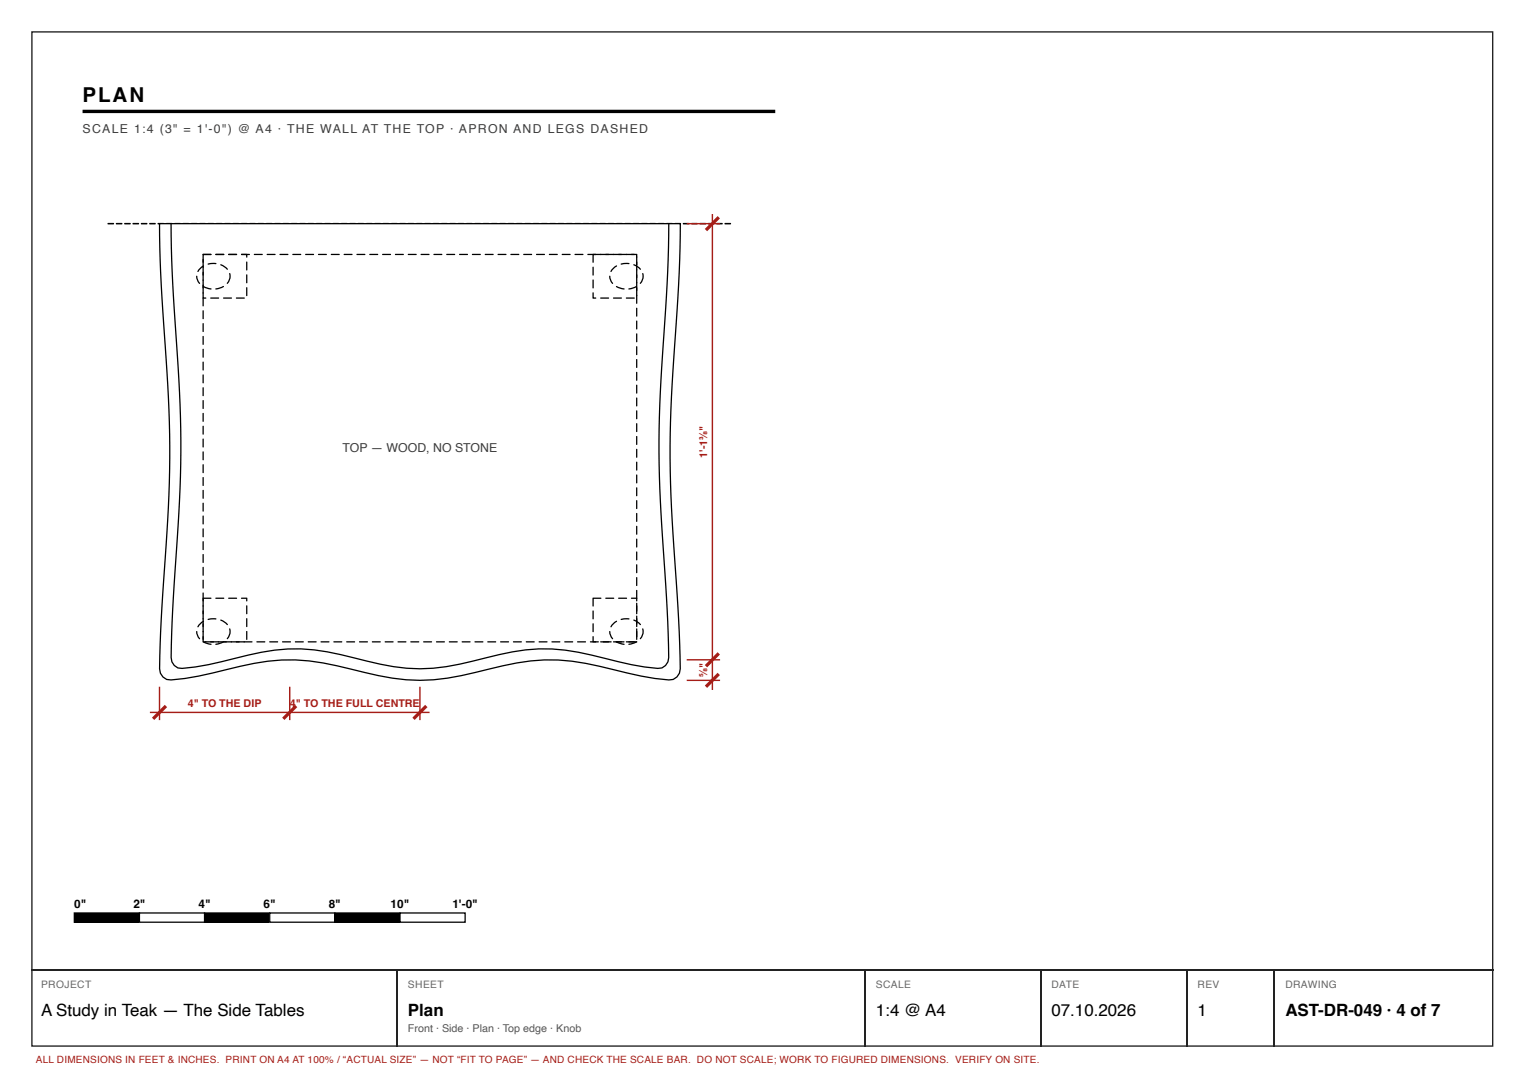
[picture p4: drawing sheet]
<svg xmlns="http://www.w3.org/2000/svg" width="297mm" height="210mm" viewBox="0 0 297 210" stroke-linecap="round" stroke-linejoin="round" font-family="sans-serif">
<path d="M6.2 6.2h284.7v197.7h-284.7z" fill="none" stroke="#222" stroke-width=".26"/>
<path d="M16.1 21.7h135" fill="none" stroke="#000" stroke-width=".66" stroke-linecap="butt"/>
<path d="M21 43.5l1.1-.1a.15 .15 0 0 1 .1 .2 .15 .15 0 0 1-.1 .1h-1.1zM22.6 43.5l1.1-.1a.15 .15 0 0 1 .2 .2 .15 .15 0 0 1-.2 .1h-1zM24.2 43.5l1.1-.1a.15 .15 0 0 1 .2 .2 .15 .15 0 0 1-.2 .1h-1zM25.9 43.5l1.1-.1a.15 .15 0 0 1 .1 .2 .15 .15 0 0 1-.1 .1h-1.1zM27.5 43.5l1.1-.1a.15 .15 0 0 1 .1 .2 .15 .15 0 0 1-.1 .1h-1.1zM29.1 43.5l1.1-.1a.15 .15 0 0 1 .2 .2 .15 .15 0 0 1-.2 .1h-1zM30.7 43.5l1.1-.1a.15 .15 0 0 1 .2 .2 .15 .15 0 0 1-.2 .1h-1zM32.4 43.5l1.1-.1a.15 .15 0 0 1 .1 .2 .15 .15 0 0 1-.1 .1h-1.1zM34 43.5l1.1-.1a.15 .15 0 0 1 .1 .2 .15 .15 0 0 1-.1 .1h-1.1zM35.6 43.5l1.1-.1a.15 .15 0 0 1 .2 .2 .15 .15 0 0 1-.2 .1h-1zM37.2 43.5l1.1-.1a.15 .15 0 0 1 .2 .2 .15 .15 0 0 1-.2 .1h-1zM38.9 43.5l1.1-.1a.15 .15 0 0 1 .1 .2 .15 .15 0 0 1-.1 .1h-1.1zM40.5 43.5l1.1-.1a.15 .15 0 0 1 .1 .2 .15 .15 0 0 1-.1 .1h-1.1zM42.1 43.5l1.1-.1a.15 .15 0 0 1 .2 .2 .15 .15 0 0 1-.2 .1h-1zM43.7 43.5l1.1-.1a.15 .15 0 0 1 .2 .2 .15 .15 0 0 1-.2 .1h-1zM45.4 43.5l1.1-.1a.15 .15 0 0 1 .1 .2 .15 .15 0 0 1-.1 .1h-1.1zM47 43.5l1.1-.1a.15 .15 0 0 1 .1 .2 .15 .15 0 0 1-.1 .1h-1.1zM48.6 43.5l1.1-.1a.15 .15 0 0 1 .2 .2 .15 .15 0 0 1-.2 .1h-1zM50.2 43.5l1.1-.1a.15 .15 0 0 1 .2 .2 .15 .15 0 0 1-.2 .1h-1zM51.9 43.5l1.1-.1a.15 .15 0 0 1 .1 .2 .15 .15 0 0 1-.1 .1h-1.1zM53.5 43.5l1.1-.1a.15 .15 0 0 1 .1 .2 .15 .15 0 0 1-.1 .1h-1.1zM55.1 43.5l1.1-.1a.15 .15 0 0 1 .2 .2 .15 .15 0 0 1-.2 .1h-1zM56.7 43.5l1.1-.1a.15 .15 0 0 1 .2 .2 .15 .15 0 0 1-.2 .1h-1zM58.4 43.5l1.1-.1a.15 .15 0 0 1 .1 .2 .15 .15 0 0 1-.1 .1h-1.1zM60 43.5l1.1-.1a.15 .15 0 0 1 .1 .2 .15 .15 0 0 1-.1 .1h-1.1zM61.6 43.5l1.1-.1a.15 .15 0 0 1 .2 .2 .15 .15 0 0 1-.2 .1h-1zM63.2 43.5l1.1-.1a.15 .15 0 0 1 .2 .2 .15 .15 0 0 1-.2 .1h-1zM64.9 43.5l1.1-.1a.15 .15 0 0 1 .1 .2 .15 .15 0 0 1-.1 .1h-1.1zM66.5 43.5l1.1-.1a.15 .15 0 0 1 .1 .2 .15 .15 0 0 1-.1 .1h-1.1zM68.1 43.5l1.1-.1a.15 .15 0 0 1 .2 .2 .15 .15 0 0 1-.2 .1h-1zM69.7 43.5l1.1-.1a.15 .15 0 0 1 .2 .2 .15 .15 0 0 1-.2 .1h-1zM71.4 43.5l1.1-.1a.15 .15 0 0 1 .1 .2 .15 .15 0 0 1-.1 .1h-1.1zM73 43.5l1.1-.1a.15 .15 0 0 1 .1 .2 .15 .15 0 0 1-.1 .1h-1.1zM74.6 43.5l1.1-.1a.15 .15 0 0 1 .2 .2 .15 .15 0 0 1-.2 .1h-1zM76.2 43.5l1.1-.1a.15 .15 0 0 1 .2 .2 .15 .15 0 0 1-.2 .1h-1zM77.9 43.5l1.1-.1a.15 .15 0 0 1 .1 .2 .15 .15 0 0 1-.1 .1h-1.1zM79.5 43.5l1.1-.1a.15 .15 0 0 1 .1 .2 .15 .15 0 0 1-.1 .1h-1.1zM81.1 43.5l1.1-.1a.15 .15 0 0 1 .2 .2 .15 .15 0 0 1-.2 .1h-1zM82.7 43.5l1.1-.1a.15 .15 0 0 1 .2 .2 .15 .15 0 0 1-.2 .1h-1zM84.4 43.5l1.1-.1a.15 .15 0 0 1 .1 .2 .15 .15 0 0 1-.1 .1h-1.1zM86 43.5l1.1-.1a.15 .15 0 0 1 .1 .2 .15 .15 0 0 1-.1 .1h-1.1zM87.6 43.5l1.1-.1a.15 .15 0 0 1 .2 .2 .15 .15 0 0 1-.2 .1h-1zM89.2 43.5l1.1-.1a.15 .15 0 0 1 .2 .2 .15 .15 0 0 1-.2 .1h-1zM90.9 43.5l1.1-.1a.15 .15 0 0 1 .1 .2 .15 .15 0 0 1-.1 .1h-1.1zM92.5 43.5l1.1-.1a.15 .15 0 0 1 .1 .2 .15 .15 0 0 1-.1 .1h-1.1zM94.1 43.5l1.1-.1a.15 .15 0 0 1 .2 .2 .15 .15 0 0 1-.2 .1h-1zM95.7 43.5l1.1-.1a.15 .15 0 0 1 .2 .2 .15 .15 0 0 1-.2 .1h-1zM97.4 43.5l1.1-.1a.15 .15 0 0 1 .1 .2 .15 .15 0 0 1-.1 .1h-1.1zM99 43.5l1.1-.1a.15 .15 0 0 1 .1 .2 .15 .15 0 0 1-.1 .1h-1.1zM100.6 43.5l1.1-.1a.15 .15 0 0 1 .2 .2 .15 .15 0 0 1-.2 .1h-1zM102.2 43.5l1.1-.1a.15 .15 0 0 1 .2 .2 .15 .15 0 0 1-.2 .1h-1zM103.9 43.5l1.1-.1a.15 .15 0 0 1 .1 .2 .15 .15 0 0 1-.1 .1h-1.1zM105.5 43.5l1.1-.1a.15 .15 0 0 1 .1 .2 .15 .15 0 0 1-.1 .1h-1.1zM107.1 43.5l1.1-.1a.15 .15 0 0 1 .2 .2 .15 .15 0 0 1-.2 .1h-1zM108.7 43.5l1.1-.1a.15 .15 0 0 1 .2 .2 .15 .15 0 0 1-.2 .1h-1zM110.4 43.5l1.1-.1a.15 .15 0 0 1 .1 .2 .15 .15 0 0 1-.1 .1h-1.1zM112 43.5l1.1-.1a.15 .15 0 0 1 .1 .2 .15 .15 0 0 1-.1 .1h-1.1zM113.6 43.5l1.1-.1a.15 .15 0 0 1 .2 .2 .15 .15 0 0 1-.2 .1h-1zM115.2 43.5l1.1-.1a.15 .15 0 0 1 .2 .2 .15 .15 0 0 1-.2 .1h-1zM116.9 43.5l1.1-.1a.15 .15 0 0 1 .1 .2 .15 .15 0 0 1-.1 .1h-1.1zM118.5 43.5l1.1-.1a.15 .15 0 0 1 .1 .2 .15 .15 0 0 1-.1 .1h-1.1zM120.1 43.5l1.1-.1a.15 .15 0 0 1 .2 .2 .15 .15 0 0 1-.2 .1h-1zM121.7 43.5l1.1-.1a.15 .15 0 0 1 .2 .2 .15 .15 0 0 1-.2 .1h-1zM123.4 43.5l1.1-.1a.15 .15 0 0 1 .1 .2 .15 .15 0 0 1-.1 .1h-1.1zM125 43.5l1.1-.1a.15 .15 0 0 1 .1 .2 .15 .15 0 0 1-.1 .1h-1.1zM126.6 43.5l1.1-.1a.15 .15 0 0 1 .2 .2 .15 .15 0 0 1-.2 .1h-1zM128.2 43.5l1.1-.1a.15 .15 0 0 1 .2 .2 .15 .15 0 0 1-.2 .1h-1zM129.9 43.5l1.1-.1a.15 .15 0 0 1 .1 .2 .15 .15 0 0 1-.1 .1h-1.1zM131.5 43.5l1.1-.1a.15 .15 0 0 1 .1 .2 .15 .15 0 0 1-.1 .1h-1.1zM133.1 43.5l1.1-.1a.15 .15 0 0 1 .2 .2 .15 .15 0 0 1-.2 .1h-1zM134.7 43.5l1.1-.1a.15 .15 0 0 1 .2 .2 .15 .15 0 0 1-.2 .1h-1zM136.4 43.5l1.1-.1a.15 .15 0 0 1 .1 .2 .15 .15 0 0 1-.1 .1h-1.1zM138 43.5l1.1-.1a.15 .15 0 0 1 .1 .2 .15 .15 0 0 1-.1 .1h-1.1zM139.6 43.5l1.1-.1a.15 .15 0 0 1 .2 .2 .15 .15 0 0 1-.2 .1h-1zM141.2 43.5l1.1-.1a.15 .15 0 0 1 .2 .2 .15 .15 0 0 1-.2 .1h-1z" fill="#000"/>
<path d="M31.1 43.6h101.5a614.4 614.4 0 0 1-1.7 33.7 261.3 261.3 0 0 0 .9 36.2l.6 9.6 .2 7.2a2.11 2.11 0 0 1-2.3 2.2 74.1 74.1 0 0 1-13.4-2.6 37.4 37.4 0 0 0-18.9-.1l-2.7 .6a46.7 46.7 0 0 1-16.2 2.1 82.6 82.6 0 0 1-13.4-2.7 37.3 37.3 0 0 0-18.9 .1l-2.7 .6a60.9 60.9 0 0 1-10.8 2 2.11 2.11 0 0 1-2.2-2.2 673.6 673.6 0 0 1 1.7-31.3 260 260 0 0 0-.9-36.1 268 268 0 0 1-.8-19.3z" fill="#fff"/>
<path d="M31.1 43.6h101.5a614.4 614.4 0 0 1-1.7 33.7 261.3 261.3 0 0 0 .9 36.2l.6 9.6 .2 7.2a2.11 2.11 0 0 1-2.3 2.2 74.1 74.1 0 0 1-13.4-2.6 37.4 37.4 0 0 0-18.9-.1l-2.7 .6a46.7 46.7 0 0 1-16.2 2.1 82.6 82.6 0 0 1-13.4-2.7 37.3 37.3 0 0 0-18.9 .1l-2.7 .6a60.9 60.9 0 0 1-10.8 2 2.11 2.11 0 0 1-2.2-2.2 673.6 673.6 0 0 1 1.7-31.3 260 260 0 0 0-.9-36.1 268 268 0 0 1-.8-19.3zM33.3 43.6a606.3 606.3 0 0 0 1.7 32.9 258.5 258.5 0 0 1-.9 35.2l-.6 9.4-.1 7a2.03 2.03 0 0 0 2.1 2.2 69.5 69.5 0 0 0 12.9-2.6 36.6 36.6 0 0 1 20.6 .5 43.8 43.8 0 0 0 15.4 2 77.7 77.7 0 0 0 12.9-2.6 34.9 34.9 0 0 1 18 .1l2.6 .6a56.9 56.9 0 0 0 10.3 2 2.03 2.03 0 0 0 2.1-2.2l-.2-7-.5-9.4a262.9 262.9 0 0 1 0-49.3 266.2 266.2 0 0 0 .7-18.8M14.5 177.9h12.7v1.8h-12.7z" fill="none" stroke="#000" stroke-width=".25"/>
<g fill="#000">
<path d="M14.5 177.9h12.7v1.8h-12.7z"/>
<path d="M42 49.5h1.6l.1 .1-.1 .1h-1.5zM44.5 49.5h1.6l.1 .1-.1 .1h-1.5zM47 49.5h1.6l.1 .1-.1 .1h-1.5zM49.5 49.5h1.6l.1 .1-.1 .1h-1.5zM52 49.5h1.6l.1 .1-.1 .1h-1.5zM54.5 49.5h1.6l.1 .1-.1 .1h-1.5zM57 49.5h1.6l.1 .1-.1 .1h-1.5zM59.5 49.5h1.6l.1 .1-.1 .1h-1.5zM62 49.5h1.6l.1 .1-.1 .1h-1.5zM64.5 49.5h1.6l.1 .1-.1 .1h-1.5zM67 49.5h1.6l.1 .1-.1 .1h-1.5zM69.5 49.5h1.6l.1 .1-.1 .1h-1.5zM72 49.5h1.6l.1 .1-.1 .1h-1.5zM74.5 49.5h1.6l.1 .1-.1 .1h-1.5zM77 49.5h1.6l.1 .1-.1 .1h-1.5zM79.5 49.5h1.6l.1 .1-.1 .1h-1.5zM82 49.5h1.6l.1 .1-.1 .1h-1.5zM84.5 49.5h1.6l.1 .1-.1 .1h-1.5zM87 49.5h1.6l.1 .1-.1 .1h-1.5zM89.5 49.5h1.6l.1 .1-.1 .1h-1.5zM92 49.5h1.6l.1 .1-.1 .1h-1.5zM94.5 49.5h1.6l.1 .1-.1 .1h-1.5zM97 49.5h1.6l.1 .1-.1 .1h-1.5zM99.5 49.5h1.6l.1 .1-.1 .1h-1.5zM102 49.5h1.6l.1 .1-.1 .1h-1.5zM104.5 49.5h1.6l.1 .1-.1 .1h-1.5zM107 49.5h1.6l.1 .1-.1 .1h-1.5zM109.5 49.5h1.6l.1 .1-.1 .1h-1.5zM112 49.5h1.6l.1 .1-.1 .1h-1.5zM114.5 49.5h1.6l.1 .1-.1 .1h-1.5zM117 49.5h1.6l.1 .1-.1 .1h-1.5zM119.5 49.5h1.6l.1 .1-.1 .1h-1.5zM122 49.5h1.6l.1 .1-.1 .1h-1.5zM124 50l.2 .1v1.5l-.1 .1-.1-.1zM124 52.5l.2 .1v1.5l-.1 .1-.1-.1zM124 55l.2 .1v1.5l-.1 .1-.1-.1zM124 57.5l.2 .1v1.5l-.1 .1-.1-.1zM124 60l.2 .1v1.5l-.1 .1-.1-.1zM124 62.5l.2 .1v1.5l-.1 .1-.1-.1zM124 65l.2 .1v1.5l-.1 .1-.1-.1zM124 67.5l.2 .1v1.5l-.1 .1-.1-.1zM124 70l.2 .1v1.5l-.1 .1-.1-.1zM124 72.5l.2 .1v1.5l-.1 .1-.1-.1zM124 75l.2 .1v1.5l-.1 .1-.1-.1zM124 77.5l.2 .1v1.5l-.1 .1-.1-.1zM124 80l.2 .1v1.5l-.1 .1-.1-.1zM124 82.5l.2 .1v1.5l-.1 .1-.1-.1zM124 85l.2 .1v1.5l-.1 .1-.1-.1zM124 87.5l.2 .1v1.5l-.1 .1-.1-.1zM124 90l.2 .1v1.5l-.1 .1-.1-.1zM124 92.5l.2 .1v1.5l-.1 .1-.1-.1zM124 95l.2 .1v1.5l-.1 .1-.1-.1zM124 97.5l.2 .1v1.5l-.1 .1-.1-.1zM124 100l.2 .1v1.5l-.1 .1-.1-.1zM124 102.5l.2 .1v1.5l-.1 .1-.1-.1zM124 105l.2 .1v1.5l-.1 .1-.1-.1zM124 107.5l.2 .1v1.5l-.1 .1-.1-.1zM124 110l.2 .1v1.5l-.1 .1-.1-.1zM124 112.5l.2 .1v1.5l-.1 .1-.1-.1zM124 115l.2 .1v1.5l-.1 .1-.1-.1zM124 117.5l.2 .1v1.5l-.1 .1-.1-.1zM124 120l.2 .1v1.5l-.1 .1-.1-.1zM124 122.5l.2 .1v1.5l-.1 .1-.1-.1zM122.5 125h1.6l.1 .1-.1 .1h-1.5zM120 125h1.6l.1 .1-.1 .1h-1.5zM117.5 125h1.6l.1 .1-.1 .1h-1.5zM115 125h1.6l.1 .1-.1 .1h-1.5zM112.5 125h1.6l.1 .1-.1 .1h-1.5zM110 125h1.6l.1 .1-.1 .1h-1.5zM107.5 125h1.6l.1 .1-.1 .1h-1.5zM105 125h1.6l.1 .1-.1 .1h-1.5zM102.5 125h1.6l.1 .1-.1 .1h-1.5zM100 125h1.6l.1 .1-.1 .1h-1.5zM97.5 125h1.6l.1 .1-.1 .1h-1.5zM95 125h1.6l.1 .1-.1 .1h-1.5zM92.5 125h1.6l.1 .1-.1 .1h-1.5zM90 125h1.6l.1 .1-.1 .1h-1.5zM87.5 125h1.6l.1 .1-.1 .1h-1.5zM85 125h1.6l.1 .1-.1 .1h-1.5zM82.5 125h1.6l.1 .1-.1 .1h-1.5zM80 125h1.6l.1 .1-.1 .1h-1.5zM77.5 125h1.6l.1 .1-.1 .1h-1.5zM75 125h1.6l.1 .1-.1 .1h-1.5zM72.5 125h1.6l.1 .1-.1 .1h-1.5zM70 125h1.6l.1 .1-.1 .1h-1.5zM67.5 125h1.6l.1 .1-.1 .1h-1.5zM65 125h1.6l.1 .1-.1 .1h-1.5zM62.5 125h1.6l.1 .1-.1 .1h-1.5zM60 125h1.6l.1 .1-.1 .1h-1.5zM57.5 125h1.6l.1 .1-.1 .1h-1.5zM55 125h1.6l.1 .1-.1 .1h-1.5zM52.5 125h1.6l.1 .1-.1 .1h-1.5zM50 125h1.6l.1 .1-.1 .1h-1.5zM47.5 125h1.6l.1 .1-.1 .1h-1.5zM45 125h1.6l.1 .1-.1 .1h-1.5zM42.5 125h1.6l.1 .1-.1 .1h-1.5zM40 125h1.6l.1 .1-.1 .1h-1.5zM39.5 123l.2 .1v1.5l-.1 .1-.1-.1zM39.5 120.5l.2 .1v1.5l-.1 .1-.1-.1zM39.5 118l.2 .1v1.5l-.1 .1-.1-.1zM39.5 115.5l.2 .1v1.5l-.1 .1-.1-.1zM39.5 113l.2 .1v1.5l-.1 .1-.1-.1zM39.5 110.5l.2 .1v1.5l-.1 .1-.1-.1zM39.5 108l.2 .1v1.5l-.1 .1-.1-.1zM39.5 105.5l.2 .1v1.5l-.1 .1-.1-.1zM39.5 103l.2 .1v1.5l-.1 .1-.1-.1zM39.5 100.5l.2 .1v1.5l-.1 .1-.1-.1zM39.5 98l.2 .1v1.5l-.1 .1-.1-.1zM39.5 95.5l.2 .1v1.5l-.1 .1-.1-.1zM39.5 93l.2 .1v1.5l-.1 .1-.1-.1zM39.5 90.5l.2 .1v1.5l-.1 .1-.1-.1zM39.5 88l.2 .1v1.5l-.1 .1-.1-.1zM39.5 85.5l.2 .1v1.5l-.1 .1-.1-.1zM39.5 83l.2 .1v1.5l-.1 .1-.1-.1zM39.5 80.5l.2 .1v1.5l-.1 .1-.1-.1zM39.5 78l.2 .1v1.5l-.1 .1-.1-.1zM39.5 75.5l.2 .1v1.5l-.1 .1-.1-.1zM39.5 73l.2 .1v1.5l-.1 .1-.1-.1zM39.5 70.5l.2 .1v1.5l-.1 .1-.1-.1zM39.5 68l.2 .1v1.5l-.1 .1-.1-.1zM39.5 65.5l.2 .1v1.5l-.1 .1-.1-.1zM39.5 63l.2 .1v1.5l-.1 .1-.1-.1zM39.5 60.5l.2 .1v1.5l-.1 .1-.1-.1zM39.5 58l.2 .1v1.5l-.1 .1-.1-.1zM39.5 55.5l.2 .1v1.5l-.1 .1-.1-.1zM39.5 53l.2 .1v1.5l-.1 .1-.1-.1zM39.5 50.5l.2 .1v1.5l-.1 .1-.1-.1zM39.5 49.5h1.6l.1 .1-.1 .1h-1.5z"/>
<path d="M42 49.5h1.6l.1 .1-.1 .1h-1.5zM44.5 49.5h1.6l.1 .1-.1 .1h-1.5zM47 49.5h1.1l.1 .6h-.2v-.5h.1v.1h-1zM48 51l.2 .1v1.5l-.1 .1-.1-.1zM48 53.5l.2 .1v1.5l-.1 .1-.1-.1zM48 56l.2 .1v1.5l-.1 .1-.1-.1zM46 58h1.6l.1 .1-.1 .1h-1.5zM43.5 58h1.6l.1 .1-.1 .1h-1.5zM41 58h1.6l.1 .1-.1 .1h-1.5zM39.5 57l.2 .1v1h-.1v-.1h.5v.2l-.6-.1zM39.5 54.5l.2 .1v1.5l-.1 .1-.1-.1zM39.5 52l.2 .1v1.5l-.1 .1-.1-.1zM39.5 49.5h1.6l.1 .1-.1 .1h-1.5v-.1h.1v1.5l-.1 .1-.1-.1z"/>
<path d="M42 56.2l1.5-.5 .2 .1a2.02 2.02 0 0 1-1.7 .5zM39.6 55.8l1.6 .4v.2a2.02 2.02 0 0 1-1.6-.6zM38.3 53.8h.2l.1 .7 .4 .7-.1 .1a1.6 1.6 0 0 1-.6-1.5zM38.9 52.2l.7-.5 .1 .1-1.2 1.2v-.2zM40.5 51.4l1.1-.2h.5l.1 .2-1.6 .2zM43 51.5a1.82 1.82 0 0 1 1.4 1.1l-1.4-.9zM44.7 53.2h.1a1.65 1.65 0 0 1-.6 2.1v-.1a2.65 2.65 0 0 0 .5-2z"/>
<path d="M118 49.5h1.6l.1 .1-.1 .1h-1.5zM120.5 49.5h1.6l.1 .1-.1 .1h-1.5zM123 49.5h1.1l.1 .6h-.2v-.5h.1v.1h-1zM124 51l.2 .1v1.5l-.1 .1-.1-.1zM124 53.5l.2 .1v1.5l-.1 .1-.1-.1zM124 56l.2 .1v1.5l-.1 .1-.1-.1zM122 58h1.6l.1 .1-.1 .1h-1.5zM119.5 58h1.6l.1 .1-.1 .1h-1.5zM117 58h1.6l.1 .1-.1 .1h-1.5zM115.5 57l.2 .1v1h-.1v-.1h.5v.2l-.6-.1zM115.5 54.5l.2 .1v1.5l-.1 .1-.1-.1zM115.5 52l.2 .1v1.5l-.1 .1-.1-.1zM115.5 49.5h1.6l.1 .1-.1 .1h-1.5v-.1h.1v1.5l-.1 .1-.1-.1z"/>
<path d="M122.5 56.2l1.5-.5 .1 .1a2.02 2.02 0 0 1-1.6 .5zM120.1 55.8l1.6 .4v.2a2.02 2.02 0 0 1-1.6-.6zM118.7 53.8h.3l.1 .7 .4 .7-.1 .1a1.6 1.6 0 0 1-.7-1.5zM119.4 52.2l.7-.5 .1 .1-1.2 1.2v-.2zM121 51.4l1.1-.2h.5l.1 .2-1.6 .2zM123.5 51.5a1.82 1.82 0 0 1 1.4 1.1l-1.4-.9zM125.2 53.2h.1a1.65 1.65 0 0 1-.6 2.1v-.1a2.65 2.65 0 0 0 .5-2z"/>
<path d="M42 116.5h1.6l.1 .1-.1 .1h-1.5zM44.5 116.5h1.6l.1 .1-.1 .1h-1.5zM47 116.5h1.1l.1 .6h-.2v-.5h.1v.1h-1zM48 118l.2 .1v1.5l-.1 .1-.1-.1zM48 120.5l.2 .1v1.5l-.1 .1-.1-.1zM48 123l.2 .1v1.5l-.1 .1-.1-.1zM46 125h1.6l.1 .1-.1 .1h-1.5zM43.5 125h1.6l.1 .1-.1 .1h-1.5zM41 125h1.6l.1 .1-.1 .1h-1.5zM39.5 124l.2 .1v1h-.1v-.1h.5v.2l-.6-.1zM39.5 121.5l.2 .1v1.5l-.1 .1-.1-.1zM39.5 119l.2 .1v1.5l-.1 .1-.1-.1zM39.5 116.5h1.6l.1 .1-.1 .1h-1.5v-.1h.1v1.5l-.1 .1-.1-.1z"/>
<path d="M118 116.5h1.6l.1 .1-.1 .1h-1.5zM120.5 116.5h1.6l.1 .1-.1 .1h-1.5zM123 116.5h1.1l.1 .6h-.2v-.5h.1v.1h-1zM124 118l.2 .1v1.5l-.1 .1-.1-.1zM124 120.5l.2 .1v1.5l-.1 .1-.1-.1zM124 123l.2 .1v1.5l-.1 .1-.1-.1zM122 125h1.6l.1 .1-.1 .1h-1.5zM119.5 125h1.6l.1 .1-.1 .1h-1.5zM117 125h1.6l.1 .1-.1 .1h-1.5zM115.5 124l.2 .1v1h-.1v-.1h.5v.2l-.6-.1zM115.5 121.5l.2 .1v1.5l-.1 .1-.1-.1zM115.5 119l.2 .1v1.5l-.1 .1-.1-.1zM115.5 116.5h1.6l.1 .1-.1 .1h-1.5v-.1h.1v1.5l-.1 .1-.1-.1z"/>
<path d="M42 125.5l1.5-.5 .2 .1a2.02 2.02 0 0 1-1.7 .5zM39.6 125l1.6 .4v.2a2.02 2.02 0 0 1-1.6-.6zM38.3 123h.2l.1 .8 .4 .6-.1 .2a1.6 1.6 0 0 1-.6-1.6zM38.9 121.5l.7-.5h.1l-1.2 1.2v-.1zM40.5 120.6l1.1-.1h.5l.1 .1-1.6 .2zM43 120.8a1.82 1.82 0 0 1 1.4 1l-1.4-.9zM44.7 122.5h.1a1.65 1.65 0 0 1-.6 2 2.65 2.65 0 0 0 .5-2z"/>
<path d="M122.5 125.5l1.5-.5 .1 .1a2.02 2.02 0 0 1-1.6 .5zM120.1 125l1.6 .4v.2a2.02 2.02 0 0 1-1.6-.6zM118.7 123h.3l.1 .8 .4 .6-.1 .2a1.6 1.6 0 0 1-.7-1.6zM119.4 121.5l.7-.5h.1l-1.2 1.2v-.1zM121 120.6l1.1-.1h.5l.1 .1-1.6 .2zM123.5 120.8a1.82 1.82 0 0 1 1.4 1l-1.4-.9zM125.2 122.5h.1a1.65 1.65 0 0 1-.6 2 2.65 2.65 0 0 0 .5-2z"/>
</g>
<path d="M133.8 43.6h6.5M138.8 41.7v92.8M29.2 138.8h54.5M31.1 133.8v6.5M56.5 133.8v6.5M81.8 133.8v6.5M133.8 128.6h6.5M133.8 132.6h6.5" fill="none" stroke="#a51d17" stroke-width=".28"/>
<path d="M140.1 42.3l-2.5 2.5M32.3 137.6l-2.5 2.5M57.7 137.6l-2.5 2.5M83.1 137.6l-2.5 2.5M140.1 127.3l-2.5 2.5M140.1 131.3l-2.5 2.5" fill="none" stroke="#a51d17" stroke-width=".64" stroke-linecap="butt"/>
<path d="M27.2 177.9h12.7v1.8h-12.7z" fill="#fff"/>
<path d="M27.2 177.9h12.7v1.8h-12.7zM39.9 177.9h12.7v1.8h-12.7z" fill="none" stroke="#000" stroke-width=".25"/>
<path d="M39.9 177.9h12.7v1.8h-12.7z" fill="#000"/>
<path d="M52.6 177.9h12.7v1.8h-12.7z" fill="#fff"/>
<path d="M52.6 177.9h12.7v1.8h-12.7zM65.3 177.9h12.7v1.8h-12.7z" fill="none" stroke="#000" stroke-width=".25"/>
<path d="M65.3 177.9h12.7v1.8h-12.7z" fill="#000"/>
<path d="M78 177.9h12.6v1.8h-12.6z" fill="#fff"/>
<path d="M78 177.9h12.6v1.8h-12.6z" fill="none" stroke="#000" stroke-width=".25"/>
<path d="M6.1 189h284.9M77.4 189.2v14.8M168.7 189.2v14.8M202.8 189.2v14.8M231.4 189.2v14.8M248.3 189.2v14.8" fill="none" stroke="#222" stroke-width=".26"/>
<text font-size="4" x="16.1" y="19.8">PLAN</text>
<g font-size="3.3">
<text x="8" y="197.9">A Study in Teak — The Side Tables</text>
<text x="79.5" y="197.9">Plan</text>
<text x="170.7" y="197.9">1:4 @ A4</text>
<text x="204.9" y="197.9">07.10.2026</text>
<text x="233.4" y="197.9">1</text>
<text x="250.5" y="197.9">AST-DR-049 · 4 of 7</text>
</g>
<g font-size="2.4" fill="#3d3d3d">
<text x="16.1" y="25.8">SCALE 1:4 (3&quot; = 1'-0&quot;) @ A4 · THE WALL AT THE TOP · APRON AND LEGS DASHED</text>
<text x="66.8" y="88.1">TOP — WOOD, NO STONE</text>
</g>
<g font-size="2.3">
<text x="14.5" y="176.9">0&quot;</text>
<text x="26" y="176.9">2&quot;</text>
<text x="38.7" y="176.9">4&quot;</text>
<text x="51.4" y="176.9">6&quot;</text>
<text x="64.1" y="176.9">8&quot;</text>
<text x="76.1" y="176.9">10&quot;</text>
<text x="88.2" y="176.9">1'-0&quot;</text>
</g>
<g font-size="2.1" fill="#a51d17">
<text x="137.8" y="89.2" transform="rotate(-90 137.8 89.2)">1'-1⅜&quot;</text>
<text x="137.8" y="132" transform="rotate(-90 137.8 132)">⅝&quot;</text>
<text x="36.6" y="137.8">4&quot; TO THE DIP</text>
<text x="56.5" y="137.8">4&quot; TO THE FULL CENTRE</text>
</g>
<text font-size="2.1" fill="#555" x="79.5" y="201.1">Front · Side · Plan · Top edge · Knob</text>
<g font-size="2" fill="#666">
<text x="8" y="192.6">PROJECT</text>
<text x="79.5" y="192.6">SHEET</text>
<text x="170.7" y="192.6">SCALE</text>
<text x="204.9" y="192.6">DATE</text>
<text x="233.4" y="192.6">REV</text>
<text x="250.5" y="192.6">DRAWING</text>
</g>
<text font-size="1.9" fill="#a51d17" x="7" y="207.2">ALL DIMENSIONS IN FEET &amp; INCHES. PRINT ON A4 AT 100% / “ACTUAL SIZE” — NOT “FIT TO PAGE” — AND CHECK THE SCALE BAR. DO NOT SCALE; WORK TO FIGURED DIMENSIONS. VERIFY ON SITE.</text>
</svg>
